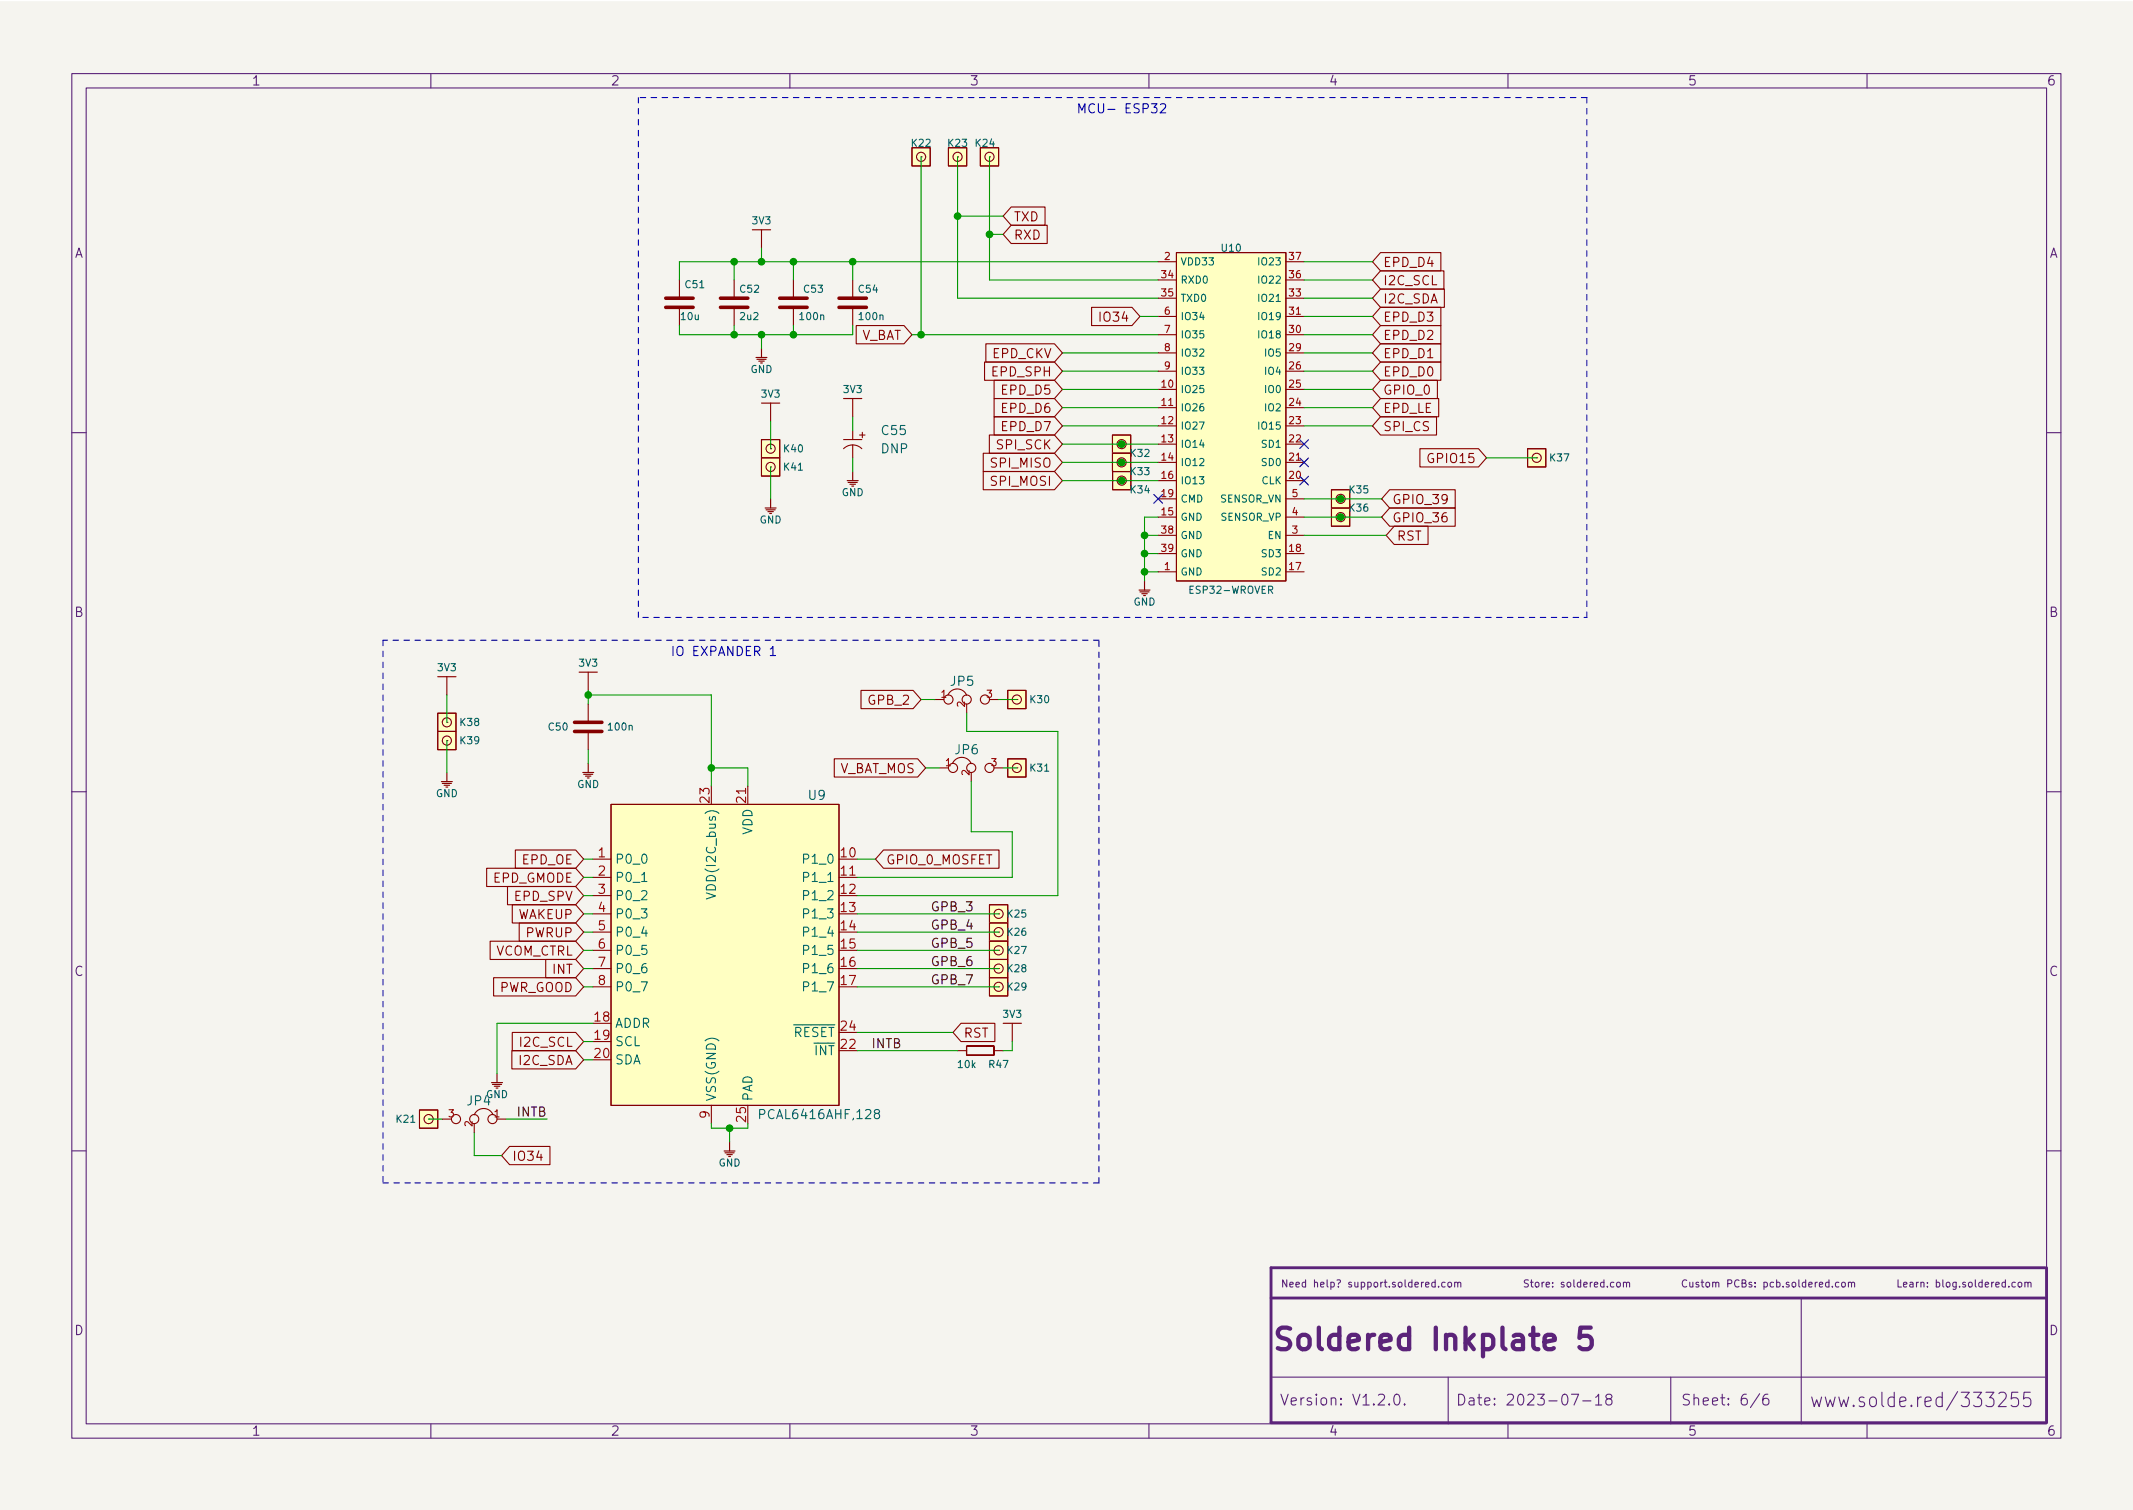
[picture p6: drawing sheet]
<svg xmlns="http://www.w3.org/2000/svg" width="297mm" height="210mm" viewBox="0 0 297 210" stroke-linecap="round" stroke-linejoin="round" font-family="sans-serif">
<path d="M0 .2h297v210.1h-297z" fill="#f5f4ef" stroke="#f5f4ef" stroke-width=".14"/>
<g fill="none" stroke="#5b2379" stroke-width=".15">
<path d="M10 10.2h277v190.1h-277zM12 12.2h273v186.1h-273zM60 10.2v2M110 10.2v2M160 10.2v2M210 10.2v2M260 10.2v2M10 60.2h2M285 60.2h2M10 110.2h2M285 110.2h2M10 160.2h2"/>
<path d="M199.9 178.6l-.3-.1-.2 .2 .1 .5h.4M199.9 178.2v1M200.3 179.1v.1M201.2 178.6l-.2-.1-.2 .2 .1 .5h.3M201.7 178.6l.3-.1 .1 .2v.3l-.1 .2h-.3l-.1-.2zM202.6 178.6l.1-.1 .3 .1v.6M202.6 178.5v.7M203 178.7l.1-.2 .3 .1v.6M225.2 178.6l.1-.1 .3 .1v.4v.2h-.3l-.1-.1zM226.1 178.6l.1-.1 .3 .1v.6M226.1 178.5v.7M226.5 178.7l.1-.2 .3 .1v.6"/>
<path d="M234.9 178.3a.47 .47 0 0 0-.7 .3 .47 .47 0 0 0 .5 .6l.2-.1M235.3 178.5l.1 .7h.2l.1-.1M235.7 178.5v.7M236.6 178.6l-.3-.1-.1 .2v.1l.4 .1v.3h-.4M236.9 178.5h.4M237 178.2v.9l.3 .1M237.6 178.6l.3-.1 .2 .2v.3l-.2 .2h-.3v-.2zM238.5 178.6l.1-.1 .3 .1v.6M238.5 178.5v.7M238.9 178.7l.2-.2 .2 .1 .1 .6M240.6 178.7h.5l.1-.2-.1-.2-.5-.1v1M242.2 178.3a.47 .47 0 0 0-.7 .3 .47 .47 0 0 0 .5 .6l.2-.1"/>
<path d="M242.6 178.7l.4-.1 .1-.1v-.2l-.5-.1v1h.4l.1-.1 .1-.2-.3-.2M243.9 178.6l-.2-.1-.1 .2v.1l.3 .1v.3h-.3M244.4 179.1v.1M244.4 178.6v.1M245.6 178.6l.3-.1 .2 .2-.1 .5h-.4M245.6 178.5v1M247 178.6l-.3-.1-.2 .2 .1 .5h.4M247.4 178.6l.3-.1 .2 .2-.1 .5h-.4M247.4 178.2v1M248.3 179.1v.1M249.1 178.6l-.2-.1-.2 .2 .1 .1 .3 .1v.3h-.4M249.6 178.6l.3-.1 .2 .2v.3l-.2 .2h-.3v-.2z"/>
<path d="M250.5 178.2v.9l.1 .1M251.5 178.6l-.3-.1-.2 .2 .1 .5h.4M251.5 178.2v1M251.9 178.9l.5-.1-.1-.2-.3-.1-.1 .2v.5h.4M252.8 178.5v.7M253.1 178.5l-.3 .2M253.4 178.9l.4-.1v-.2l-.3-.1-.1 .2v.5h.4M254.7 178.6l-.3-.1-.2 .2 .1 .5h.4M254.7 178.2v1M255.2 179.1v.1M256.1 178.6l-.3-.1-.2 .2 .1 .5h.4M256.5 178.6l.1-.1 .3 .1 .1 .4-.1 .2h-.3l-.1-.1z"/>
<path d="M257.4 178.6l.2-.1 .2 .1v.6M257.4 178.5v.7M257.8 178.7l.2-.2 .2 .1 .1 .6M280.6 178.6l-.2-.1-.2 .2 .1 .5h.3M281.1 178.6l.1-.1 .3 .1 .1 .4-.1 .2h-.3l-.1-.1zM282 178.6l.1-.1 .3 .1v.6M282 178.5v.7M282.4 178.7l.2-.2 .2 .1v.6M285 160.2h2M60 198.3v2M110 198.3v2M160 198.3v2"/>
<path d="M177 191.8h108M194.3 194.2a.36 .36 0 0 1 .6 .2 .77 .77 0 0 1-.4 1.2 1 1 0 0 1-.2-1.4zM195.6 195.5l.1 .1h-.1h-.1l.1-.1v.1M201.7 191.8v6.5M210 198.3v2M218.8 194.1h1l-.6 1.5M220.4 195.1h1.2M222.2 194.6l.4-.5v1.5M222.2 195.6h.9M223.9 194.8l-.1-.1a.31 .31 0 0 1-.2-.3 .31 .31 0 0 1 .3-.3l.4 .1a.31 .31 0 0 1 .2 .3 .31 .31 0 0 1-.3 .3h-.3l-.3 .3 .1 .4 .2 .1h.4l.2-.3-.1-.4-.2-.1M232.7 191.8v6.5M245.1 194.1l-1.3 1.9"/>
<path d="M246.2 194.1a.59 .59 0 0 0-.7 .7v.5l.1 .3h.5l.2-.1v-.5l-.1-.2-.4-.1-.3 .3M250.8 180.7v17.6M260 198.3v2M270.5 194.6l-.5-.1-.4 .4v.6l.2 .3 .2 .1 .5-.1M270.5 193.9v2M272.6 193.8l-1.5 2.5M282.7 193.9h-.8l-.1 .9 .2-.2 .6 .1 .2 .3-.1 .7-.2 .2h-.5l-.2-.2"/>
</g>
<path d="M221.5 184.9h-1.4l-.2 1.4 .5-.3h.7l.3 .2 .3 .4v.7l-.2 .3-.4 .3h-.7l-.5-.3" fill="none" stroke="#5b2379" stroke-width=".6"/>
<path d="M284.8 176.5h-107.8v21.6h107.9M285 176.5v21.6M177 180.7h108" fill="none" stroke="#5b2379" stroke-width=".4"/>
<g fill="#ffffc2" stroke="#ffffc2" stroke-width=".14">
<path d="M185.4 70.7h2.6v2.6h-2.6z"/>
<path d="M61 101.8h2.5v2.6h-2.5z"/>
<path d="M137.8 126h2.5v2.5h-2.5z"/>
<path d="M58.4 154.6h2.6v2.5h-2.6z"/>
<path d="M137.8 128.5h2.5v2.6h-2.5z"/>
<path d="M140.3 96.1h2.6v2.6h-2.6z"/>
<path d="M137.8 133.6h2.5v2.5h-2.5z"/>
<path d="M140.3 105.7h2.6v2.5h-2.6z"/>
<path d="M137.8 131.1h2.5v2.5h-2.5z"/>
<path d="M61 99.3h2.5v2.5h-2.5z"/>
<path d="M137.8 136.1h2.5v2.6h-2.5z"/>
<path d="M85.1 112h31.7v41.9h-31.7z"/>
<path d="M185.4 68.2h2.6v2.5h-2.6z"/>
<path d="M154.9 65.7h2.6v2.5h-2.6z"/>
<path d="M154.9 60.6h2.6v2.5h-2.6z"/>
<path d="M154.9 63.1h2.6v2.6h-2.6z"/>
<path d="M212.7 62.5h2.6v2.5h-2.6z"/>
<path d="M136.5 20.6h2.6v2.5h-2.6z"/>
<path d="M127 20.6h2.5v2.5h-2.5z"/>
<path d="M132.1 20.6h2.5v2.5h-2.5z"/>
<path d="M106 61.2h2.6v2.5h-2.6z"/>
<path d="M106 63.7h2.6v2.6h-2.6z"/>
<path d="M163.8 35.2h15.3v45.7h-15.3z"/>
</g>
<g fill="none" stroke="#840000" stroke-width=".15">
<path d="M94.6 39v2.5M102.2 39v2.5M106 32v2.5M110.5 39v2.5M118.7 39v2.5M127 20.6h2.5v2.5h-2.5zM128.3 21.8h.1M132.1 20.6h2.5v2.5h-2.5zM133.3 21.8h.1M136.5 20.6h2.6v2.5h-2.6zM137.8 21.8h.1M140.8 28.8h4.7v2.6h-4.7l-1.1-1.3z"/>
<path d="M140.8 31.4h5v2.5h-5l-1.1-1.3zM161.3 36.4h2.5M161.3 39h2.5M163.8 35.2h15.3v45.7h-15.3zM179.1 36.4h2.5M179.1 39h2.5M192.2 35.2h8.5v2.5h-8.5l-1.1-1.3zM192.2 37.7h8.9v2.6h-8.9l-1.1-1.3zM94.6 42.8v2.5M102.2 42.8v2.5M107.3 56.1v2.6M110.5 42.8v2.5"/>
<path d="M118.7 42.8v2.5M118.7 55.5v2.5M118.7 59.9v1.3M119.2 45.3h6.7l1.1 1.3-1.1 1.3h-6.7zM137.1 50.4h9.7l1.2 1.3-1.2 1.3h-9.7zM137.3 47.9h9.5l1.2 1.2-1.2 1.3h-9.5zM138.4 53h8.4l1.2 1.2-1.2 1.3h-8.4zM138.4 58h8.4l1.2 1.3-1.2 1.3h-8.4zM138.4 55.5h8.4l1.2 1.3-1.2 1.2h-8.4zM152 42.8h5.6l1.1 1.3-1.1 1.2h-5.6zM161.3 54.2h2.5M161.3 56.8h2.5"/>
<path d="M161.3 59.3h2.5M161.3 51.7h2.5M161.3 49.1h2.5M161.3 46.6h2.5M161.3 44.1h2.5M161.3 41.5h2.5M179.1 54.2h2.5M179.1 56.8h2.5M179.1 59.3h2.5M179.1 51.7h2.5M179.1 49.1h2.5M179.1 46.6h2.5"/>
<path d="M179.1 44.1h2.5M179.1 41.5h2.5M192.2 58h7.8v2.6h-7.8l-1.1-1.3zM192.2 40.3h8.9v2.5h-8.9l-1.1-1.3zM192.2 45.3h8.5v2.6h-8.5l-1.1-1.3zM192.2 55.5h8.2v2.5h-8.2l-1.1-1.2zM192.2 53h8v2.5h-8l-1.1-1.3zM192.2 42.8h8.5v2.5h-8.5l-1.1-1.2zM192.2 47.9h8.5v2.5h-8.5l-1.1-1.3zM192.2 50.4h8.5v2.6h-8.5l-1.1-1.3zM106 61.2h2.6v2.5h-2.6zM106 63.7h2.6v2.6h-2.6z"/>
<path d="M107.3 62.5h.1M107.3 65h.1M117.5 62.5a1.8 1.8 0 0 1 2.5 0M117.5 61.2h2.5M118.7 61.9v1.8M136.9 63.1h9.9l1.2 1.3-1.2 1.3h-9.9zM136.9 65.7h9.9l1.2 1.2-1.2 1.3h-9.9zM137.8 60.6h9l1.2 1.2-1.2 1.3h-9zM154.9 60.6h2.6v2.5h-2.6zM154.9 63.1h2.6v2.6h-2.6zM154.9 65.7h2.6v2.5h-2.6zM156.2 61.8h.1"/>
<path d="M156.2 64.4h.1M156.2 66.9h.1M161.3 79.6h2.5M161.3 61.8h2.5M161.3 64.4h2.5M161.3 72h2.5M161.3 66.9h2.5M161.3 77.1h2.5M161.3 69.5h2.5M161.3 74.5h2.5M179.1 79.6h2.5M179.1 61.8h2.5"/>
<path d="M179.1 64.4h2.5M179.1 72h2.5M179.1 66.9h2.5M179.1 77.1h2.5M179.1 69.5h2.5M179.1 74.5h2.5M185.4 70.7h2.6v2.6h-2.6zM185.4 68.2h2.6v2.5h-2.6zM186.7 72h.1M186.7 69.5h.1M193.5 68.2h9.1v2.5h-9.1l-1.1-1.2zM193.5 70.7h9.1v2.6h-9.1l-1.1-1.3z"/>
<path d="M194.2 73.3h4.7v2.5h-4.7l-1.2-1.3zM197.7 62.5h8.2l1.1 1.2-1.1 1.3h-8.2zM212.7 62.5h2.6v2.5h-2.6zM214 63.7h.1M61 99.3h2.5v2.5h-2.5zM62.2 94.2v2.6M81.9 93.6v2.5M81.9 98v2.6M119.9 96.1h7.3l1.1 1.3-1.1 1.3h-7.3zM130.2 97.4h1.2M132 96.8a1.42 1.42 0 0 1 1.3-.9 1.42 1.42 0 0 1 1.3 .9M134.6 98v1.3"/>
<path d="M137.8 97.4h1.3M140.3 96.1h2.6v2.6h-2.6zM141.6 97.4h.1M61 101.8h2.5v2.6h-2.5zM62.2 103.1h.1M62.2 100.6h.1M71.8 118.4h8.4l1.1 1.2-1.1 1.3h-8.4zM81.9 101.8v2.6M82.5 119.6h2.6M85.1 112h31.7v41.9h-31.7zM104.1 109.5v2.5M116.2 105.7h11.6l1.1 1.2-1.1 1.3h-11.6z"/>
<path d="M123 118.4h16.1v2.5h-16.1l-1.1-1.3zM130.8 106.9h1.3M132.6 106.3a1.42 1.42 0 0 1 1.4-.8 1.42 1.42 0 0 1 1.3 .8M135.3 107.6v1.2M138.4 106.9h1.3M140.3 105.7h2.6v2.5h-2.6zM141.6 106.9h.1M67.8 120.9h12.4l1.1 1.3-1.1 1.2h-12.4zM68.3 131.1h11.9l1.1 1.2-1.1 1.3h-11.9zM68.7 136.1h11.5l1.1 1.3-1.1 1.3h-11.5zM70.7 123.4h9.5l1.1 1.3-1.1 1.3h-9.5zM71.3 126h8.9l1.1 1.2-1.1 1.3h-8.9z"/>
<path d="M72.3 128.5h7.9l1.1 1.3-1.1 1.3h-7.9zM76 133.6h4.2l1.1 1.3-1.1 1.2h-4.2zM82.5 122.2h2.6M82.5 124.7h2.6M82.5 127.2h2.6M82.5 129.8h2.6M82.5 132.3h2.6M82.5 134.9h2.6M82.5 137.4h2.6M116.8 122.2h2.6M137.8 126h2.5v2.5h-2.5zM137.8 128.5h2.5v2.6h-2.5z"/>
<path d="M137.8 133.6h2.5v2.5h-2.5zM137.8 131.1h2.5v2.5h-2.5zM137.8 136.1h2.5v2.6h-2.5zM139.1 127.2h.1M139.1 129.8h.1M139.1 134.9h.1M139.1 132.3h.1M139.1 137.4h.1M58.4 154.6h2.6v2.5h-2.6zM59.7 155.8h.1M61.6 155.8h1.3M66 156.5v1.2"/>
<path d="M68.7 155.2a1.42 1.42 0 0 0-1.4-.8 1.42 1.42 0 0 0-1.3 .8M69.2 155.8h1.3M71 159.6h5.6v2.6h-5.6l-1.2-1.3zM71.3 146.3h8.9l1.1 1.3-1.1 1.2h-8.9zM71.3 143.8h8.9l1.1 1.2-1.1 1.3h-8.9zM99.1 153.9v2.6M133.3 146.3h1.3M133.8 142.5h4.7v2.5h-4.7l-1.1-1.2zM134.6 145.7v1.2zM134.6 145.6l3.8 .1zM134.6 146.9h3.8zM138.4 145.7v1.2z"/>
<path d="M138.4 146.3h1.3M141 142.5v2.5"/>
<circle cx="128.3" cy="21.8" r=".63"/>
<circle cx="133.3" cy="21.8" r=".63"/>
<circle cx="137.8" cy="21.8" r=".63"/>
<circle cx="107.3" cy="65" r=".63"/>
<circle cx="107.3" cy="62.5" r=".63"/>
<circle cx="156.2" cy="64.4" r=".63"/>
<circle cx="156.2" cy="61.8" r=".63"/>
<circle cx="156.2" cy="66.9" r=".63"/>
<circle cx="186.7" cy="69.5" r=".63"/>
<circle cx="186.7" cy="72" r=".63"/>
<circle cx="214" cy="63.7" r=".63"/>
<circle cx="132.1" cy="97.4" r=".63"/>
<circle cx="134.6" cy="97.4" r=".63"/>
<circle cx="137.2" cy="97.4" r=".63"/>
<circle cx="141.6" cy="97.4" r=".63"/>
<circle cx="62.2" cy="103.1" r=".63"/>
<circle cx="62.2" cy="100.6" r=".63"/>
<circle cx="132.7" cy="106.9" r=".63"/>
<circle cx="135.3" cy="106.9" r=".63"/>
<circle cx="137.8" cy="106.9" r=".63"/>
<circle cx="141.6" cy="106.9" r=".63"/>
<circle cx="139.1" cy="127.2" r=".63"/>
<circle cx="139.1" cy="134.9" r=".63"/>
<circle cx="139.1" cy="129.8" r=".63"/>
<circle cx="139.1" cy="132.3" r=".63"/>
<circle cx="139.1" cy="137.4" r=".63"/>
<circle cx="59.7" cy="155.8" r=".63"/>
<circle cx="63.5" cy="155.8" r=".63"/>
<circle cx="66" cy="155.8" r=".63"/>
<circle cx="68.6" cy="155.8" r=".63"/>
</g>
<g fill="none" stroke="#840000" stroke-width=".16">
<path d="M104.8 32h2.5M105.3 49.8h1.5M105.4 50h1.3M105.7 50.3h.7M106 48.5v1.3M106 56.1h2.6M117.5 55.5h2.5M106.6 70.7h1.5M106.7 71h1.2M106.9 71.2h.8M107.3 69.5v1.2M118 66.9h1.5"/>
<path d="M118.1 67.2h1.3M118.4 67.4h.7M118.7 65.7v1.2M61 94.2h2.5M80.6 93.6h2.6M158.6 82.2h1.5M158.7 82.4h1.3M159 82.7h.8M159.4 80.9v1.3M61.5 108.8h1.5M61.6 109.1h1.3M61.8 109.3h.8"/>
<path d="M62.2 107.6v1.2M81.2 107.6h1.5M81.3 107.8h1.2M81.5 108.1h.8M81.9 106.3v1.3M68.5 150.7h1.5M68.6 151h1.2M68.8 151.3h.8M69.2 149.5v1.2M101.6 159v1.3M139.7 142.5h2.5M100.8 160.3h1.6"/>
<path d="M101 160.5h1.2M101.2 160.8h.8"/>
</g>
<path d="M89.4 122.7h.7M98.4 124.3l1.2 .4-1.2 .5M122 155l-.2-.2v-.2l.2-.1 .4 .1 .1 .1-.1 .2-.5 .2-.1 .2v.2l.2 .3h.2l.3-.3-.1-.3-.2-.2" fill="none" stroke="#006464" stroke-width=".15"/>
<path d="M92.7 42.8h3.8M92.7 41.5h3.8M100.3 42.8h3.8M100.3 41.5h3.8M108.6 42.8h3.8M108.6 41.5h3.8M116.8 42.8h3.8M116.8 41.5h3.8M80 101.8h3.8M80 100.6h3.8" fill="none" stroke="#840000" stroke-width=".5"/>
<path d="M160.3 14.4h.8l-.4 .5 .4 .1v.6l-.2 .1h-.4l-.2-.1M161.6 14.6l.2-.2h.3l.2 .2v.2v.2l-.8 .7h.8M107.3 90.4l.3-.4v1.3M107.3 91.3h.7" fill="none" stroke="#0000c2" stroke-width=".15"/>
<path d="M88.9 13.6v72.4M221 13.6h-132.1M53.3 89.1v75.6M89.5 86h131.5M153 89.1h-99.7M221 86v-72.4M53.3 164.7h4.5M57.8 164.7h95.2M153 164.7v-75.6" fill="none" stroke="#0000c2" stroke-width=".15" stroke-dasharray=".8 .8"/>
<g fill="none" stroke="#009600" stroke-width=".15">
<path d="M102.2 36.4v2.6M106 34.5v1.9M110.5 36.4v2.6M118.7 36.4v2.6M128.3 21.8v24.8M133.3 21.8v19.7h28M133.3 30.1h6.4M137.8 21.8v17.2h23.5M137.8 32.6h1.9M161.3 36.4h-66.7v2.6M181.6 39h9.5M181.6 36.4h9.5"/>
<path d="M94.6 45.3v1.3h24.1v-1.3M102.2 45.3v1.3M106 46.6v1.9M107.3 58.7v3.8M110.5 45.3v1.3M118.7 58v1.9M127 46.6h34.3M148 59.3h13.3M148 51.7h13.3M148 54.2h13.3M148 56.8h13.3M148 49.1h13.3"/>
<path d="M158.7 44.1h2.6M181.6 41.5h9.5M181.6 44.1h9.5M181.6 59.3h9.5M181.6 46.6h9.5M181.6 51.7h9.5M181.6 54.2h9.5M181.6 56.8h9.5M181.6 49.1h9.5M107.3 65v4.5M118.7 63.7v2M148 66.9h13.3"/>
<path d="M148 64.4h13.3M148 61.8h13.3M159.4 74.5h1.9M159.4 79.6h1.9M159.4 77.1h1.9M161.3 72h-1.9v8.9M181.6 72h10.8M181.6 69.5h10.8M181.6 74.5h11.4M207 63.7h7M62.2 96.8v3.8M81.9 96.8h17.2v12.7"/>
<path d="M81.9 96.1v1.9M128.3 97.4h1.9M134.6 99.3v2.5h12.7v22.9h-27.9M139.1 97.4h2.5M62.2 103.1v4.5M81.3 119.6h1.2M81.9 104.4v1.9M99.1 106.9h5v2.6M119.4 119.6h2.5M128.9 106.9h1.9M135.3 108.8v7h5.7v6.4h-21.6M139.7 106.9h1.9"/>
<path d="M81.3 122.2h1.2M81.3 124.7h1.2M81.3 127.2h1.2M81.3 134.9h1.2M81.3 129.8h1.2M81.3 137.4h1.2M81.3 132.3h1.2M119.4 127.2h19.7M119.4 134.9h19.7M119.4 129.8h19.7M119.4 137.4h19.7M119.4 132.3h19.7"/>
<path d="M59.7 155.8h1.9M66 157.7v3.2h3.8M70.5 155.8h5.7M81.3 145h1.2M81.3 147.6h1.2M82.5 142.5h-13.3v7M99.1 156.5v.6h5v-.6M101.6 157.1v1.9M119.4 146.3h13.9M119.4 143.8h13.3M141 145v1.3h-1.3"/>
</g>
<path d="M160.7 68.9l1.2 1.2M161.9 68.9l-1.2 1.2M181 61.2l1.2 1.3M181 63.8l1.2 1.2M181 66.3l1.2 1.2M182.2 61.2l-1.2 1.3M182.2 63.8l-1.2 1.2M182.2 66.3l-1.2 1.2" fill="none" stroke="#000084" stroke-width=".15"/>
<g fill="#009600" stroke="#009600" stroke-width=".15">
<circle cx="156.2" cy="64.4" r=".46"/>
<circle cx="159.4" cy="74.5" r=".46"/>
<circle cx="110.5" cy="46.6" r=".46"/>
<circle cx="106" cy="46.6" r=".46"/>
<circle cx="159.4" cy="77.1" r=".46"/>
<circle cx="159.4" cy="79.6" r=".46"/>
<circle cx="118.7" cy="36.4" r=".46"/>
<circle cx="128.3" cy="46.6" r=".46"/>
<circle cx="106" cy="36.4" r=".46"/>
<circle cx="102.2" cy="36.4" r=".46"/>
<circle cx="110.5" cy="36.4" r=".46"/>
<circle cx="102.2" cy="46.6" r=".46"/>
<circle cx="133.3" cy="30.1" r=".46"/>
<circle cx="137.8" cy="32.6" r=".46"/>
<circle cx="186.7" cy="69.5" r=".46"/>
<circle cx="186.7" cy="72" r=".46"/>
<circle cx="99.1" cy="106.9" r=".46"/>
<circle cx="156.2" cy="61.8" r=".46"/>
<circle cx="156.2" cy="66.9" r=".46"/>
<circle cx="81.9" cy="96.8" r=".46"/>
<circle cx="101.6" cy="157.1" r=".46"/>
</g>
<text font-size="4.2" fill="#5b2379" x="177" y="188">Soldered Inkplate 5</text>
<g font-size="2.8" fill="#5b2379">
<text x="252" y="196">www.solde.red/</text>
<text x="272.8" y="196">333255</text>
</g>
<g font-size="2.1" fill="#5b2379">
<text x="178.2" y="195.7">Version: V1.2.0.</text>
<text x="202.7" y="195.7">Date: 2023-07-18</text>
<text x="234" y="195.7">Sheet: 6/6</text>
</g>
<g font-size="1.8" fill="#5b2379">
<text x="35" y="11.9">1</text>
<text x="85" y="11.9">2</text>
<text x="135" y="11.9">3</text>
<text x="185" y="11.9">4</text>
<text x="235" y="11.9">5</text>
<text x="285" y="11.9">6</text>
<text x="10.3" y="35.9">A</text>
<text x="285.3" y="35.9">A</text>
<text x="10.3" y="85.9">B</text>
<text x="285.3" y="85.9">B</text>
<text x="10.3" y="135.9">C</text>
<text x="285.3" y="135.9">C</text>
<text x="10.3" y="185.9">D</text>
<text x="285.3" y="185.9">D</text>
<text x="35" y="199.9">1</text>
<text x="85" y="199.9">2</text>
<text x="135" y="199.9">3</text>
<text x="185" y="199.9">4</text>
<text x="235" y="199.9">5</text>
<text x="285" y="199.9">6</text>
</g>
<g font-size="1.8" fill="#0000c2">
<text x="149.9" y="15.8">MCU- ESP32</text>
<text x="93.3" y="91.3">IO EXPANDER 1</text>
</g>
<g font-size="1.8" fill="#840000">
<text x="141.1" y="30.8">TXD</text>
<text x="141.1" y="33.4">RXD</text>
<text x="192.6" y="37.2">EPD_D4</text>
<text x="192.6" y="39.7">I2C_SCL</text>
<text x="119.8" y="47.3">V_BAT</text>
<text x="153.5" y="44.8">IO34</text>
<text x="192.6" y="42.2">I2C_SDA</text>
<text x="192.6" y="47.3">EPD_D2</text>
<text x="192.6" y="44.8">EPD_D3</text>
<text x="138.2" y="49.9">EPD_CKV</text>
<text x="138.3" y="52.4">EPD_SPH</text>
<text x="192.6" y="49.9">EPD_D1</text>
<text x="192.6" y="52.4">EPD_D0</text>
<text x="139.6" y="54.9">EPD_D5</text>
<text x="139.6" y="57.5">EPD_D6</text>
<text x="192.6" y="57.5">EPD_LE</text>
<text x="192.6" y="54.9">GPIO_0</text>
<text x="138.2" y="65.1">SPI_MISO</text>
<text x="139" y="62.6">SPI_SCK</text>
<text x="139.6" y="60">EPD_D7</text>
<text x="192.6" y="60">SPI_CS</text>
<text x="199.2" y="64.5">GPIO15</text>
<text x="138.2" y="67.6">SPI_MOSI</text>
<text x="193.8" y="70.2">GPIO_39</text>
<text x="193.8" y="72.7">GPIO_36</text>
<text x="194.5" y="75.3">RST</text>
<text x="121" y="98.1">GPB_2</text>
<text x="116.7" y="107.7">V_BAT_MOS</text>
<text x="68.5" y="122.9">EPD_GMODE</text>
<text x="71.7" y="125.4">EPD_SPV</text>
<text x="72.7" y="120.4">EPD_OE</text>
<text x="123.3" y="120.4">GPIO_0_MOSFET</text>
<text x="72" y="128">WAKEUP</text>
<text x="73.3" y="130.5">PWRUP</text>
<text x="68.8" y="133.1">VCOM_CTRL</text>
<text x="77" y="135.6">INT</text>
<text x="69.3" y="138.1">PWR_GOOD</text>
<text x="72.4" y="148.3">I2C_SDA</text>
<text x="72.6" y="145.8">I2C_SCL</text>
<text x="134.1" y="144.5">RST</text>
<text x="71.3" y="161.6">IO34</text>
</g>
<g font-size="1.8" fill="#006464">
<text x="122.7" y="63.1">DNP</text>
<text x="122.9" y="60.6">C55</text>
<text x="132.4" y="95.5">JP5</text>
<text x="133" y="105">JP6</text>
<text x="112.6" y="111.4">U9</text>
<text x="104.8" y="116.3" transform="rotate(-90 104.8 116.3)">VDD</text>
<text x="85.6" y="120.3">P0_0</text>
<text x="85.6" y="122.8">P0_1</text>
<text x="85.6" y="125.3">P0_2</text>
<text x="99.7" y="124.3" transform="rotate(-90 99.7 124.3)">VDD(I2C_bus)</text>
<text x="112.2" y="120.3">P1_0</text>
<text x="112.2" y="122.8">P1_1</text>
<text x="112.2" y="125.3">P1_2</text>
<text x="85.6" y="127.9">P0_3</text>
<text x="85.6" y="130.4">P0_4</text>
<text x="112.2" y="127.9">P1_3</text>
<text x="112.2" y="130.4">P1_4</text>
<text x="85.6" y="133">P0_5</text>
<text x="85.6" y="135.5">P0_6</text>
<text x="112.2" y="133">P1_5</text>
<text x="112.2" y="135.5">P1_6</text>
<text x="85.6" y="143.1">ADDR</text>
<text x="85.6" y="138">P0_7</text>
<text x="112.2" y="138">P1_7</text>
<text x="85.6" y="145.7">SCL</text>
<text x="85.6" y="148.2">SDA</text>
<text x="109.1" y="144.4">~{RESET}</text>
<text x="112.1" y="146.9">~{INT}</text>
<text x="65.1" y="153.9">JP4</text>
<text x="99.7" y="153.4" transform="rotate(-90 99.7 153.4)">VSS(GND)</text>
<text x="104.8" y="153.4" transform="rotate(-90 104.8 153.4)">PAD</text>
<text x="106.2" y="155.8">PCAL6416AHF,128</text>
</g>
<g font-size="1.8" fill="#a90000">
<text x="98.8" y="111.7" transform="rotate(-90 98.8 111.7)">23</text>
<text x="103.9" y="111.7" transform="rotate(-90 103.9 111.7)">21</text>
<text x="83.3" y="119.4">1</text>
<text x="117.1" y="119.4">10</text>
<text x="83.3" y="121.9">2</text>
<text x="83.3" y="124.5">3</text>
<text x="117.1" y="121.9">11</text>
<text x="117.1" y="124.5">12</text>
<text x="83.3" y="127">4</text>
<text x="83.3" y="129.5">5</text>
<text x="117.1" y="127">13</text>
<text x="117.1" y="129.5">14</text>
<text x="83.3" y="132.1">6</text>
<text x="83.3" y="134.6">7</text>
<text x="83.3" y="137.2">8</text>
<text x="117.1" y="132.1">15</text>
<text x="117.1" y="134.6">16</text>
<text x="117.1" y="137.2">17</text>
<text x="82.8" y="142.2">18</text>
<text x="117.1" y="143.5">24</text>
<text x="82.8" y="144.8">19</text>
<text x="82.8" y="147.3">20</text>
<text x="117.1" y="146">22</text>
<text x="98.8" y="155.7" transform="rotate(-90 98.8 155.7)">9</text>
<text x="103.9" y="156.2" transform="rotate(-90 103.9 156.2)">25</text>
</g>
<g font-size="1.8" fill="#0f0f0f">
<text x="129.5" y="129.4">GPB_4</text>
<text x="129.5" y="132">GPB_5</text>
<text x="129.5" y="126.9">GPB_3</text>
<text x="129.5" y="134.5">GPB_6</text>
<text x="129.5" y="137.1">GPB_7</text>
<text x="121.3" y="145.9">INTB</text>
<text x="72.1" y="155.5">INTB</text>
</g>
<g font-size="1.4" fill="#006464">
<text x="127" y="20.4">K22</text>
<text x="132.1" y="20.4">K23</text>
<text x="135.9" y="20.4">K24</text>
<text x="104.8" y="31.2">3V3</text>
<text x="170.2" y="35">U10</text>
<text x="95.5" y="40.1">C51</text>
<text x="103.1" y="40.8">C52</text>
<text x="112" y="40.8">C53</text>
<text x="119.6" y="40.8">C54</text>
<text x="164.3" y="36.9">VDD33</text>
<text x="164.3" y="39.5">RXD0</text>
<text x="175.5" y="39.5">IO22</text>
<text x="175.5" y="36.9">IO23</text>
<text x="94.9" y="44.6">10u</text>
<text x="103.1" y="44.6">2u2</text>
<text x="111.5" y="44.6">100n</text>
<text x="119.7" y="44.6">100n</text>
<text x="164.3" y="42">TXD0</text>
<text x="164.3" y="44.6">IO34</text>
<text x="164.3" y="47.1">IO35</text>
<text x="175.5" y="47.1">IO18</text>
<text x="175.5" y="44.6">IO19</text>
<text x="175.5" y="42">IO21</text>
<text x="104.5" y="51.9">GND</text>
<text x="164.3" y="49.6">IO32</text>
<text x="164.3" y="52.2">IO33</text>
<text x="176.3" y="52.2">IO4</text>
<text x="176.3" y="49.6">IO5</text>
<text x="106.1" y="55.4">3V3</text>
<text x="117.5" y="54.7">3V3</text>
<text x="164.3" y="54.7">IO25</text>
<text x="164.3" y="57.3">IO26</text>
<text x="164.3" y="59.8">IO27</text>
<text x="175.5" y="59.8">IO15</text>
<text x="176.3" y="57.3">IO2</text>
<text x="176.3" y="54.7">IO0</text>
<text x="109.2" y="63">K40</text>
<text x="109.2" y="65.5">K41</text>
<text x="157.5" y="63.6">K32</text>
<text x="164.3" y="62.3">IO14</text>
<text x="164.3" y="64.9">IO12</text>
<text x="175.9" y="64.9">SD0</text>
<text x="175.9" y="62.3">SD1</text>
<text x="215.9" y="64.2">K37</text>
<text x="117.2" y="69.1">GND</text>
<text x="157.5" y="68.7">K34</text>
<text x="157.5" y="66.2">K33</text>
<text x="164.3" y="67.4">IO13</text>
<text x="164.3" y="70">CMD</text>
<text x="170" y="70">SENSOR_VN</text>
<text x="175.7" y="67.4">CLK</text>
<text x="188" y="71.2">K36</text>
<text x="188" y="68.7">K35</text>
<text x="105.8" y="72.9">GND</text>
<text x="164.3" y="72.5">GND</text>
<text x="164.3" y="75">GND</text>
<text x="164.3" y="77.6">GND</text>
<text x="170" y="72.5">SENSOR_VP</text>
<text x="175.9" y="77.6">SD3</text>
<text x="176.6" y="75">EN</text>
<text x="164.3" y="80.1">GND</text>
<text x="165.9" y="82.7">ESP32-WROVER</text>
<text x="175.9" y="80.1">SD2</text>
<text x="157.8" y="84.3">GND</text>
<text x="61" y="93.5">3V3</text>
<text x="80.7" y="92.8">3V3</text>
<text x="64.1" y="101.1">K38</text>
<text x="76.4" y="101.7">C50</text>
<text x="84.8" y="101.7">100n</text>
<text x="143.5" y="97.9">K30</text>
<text x="64.1" y="103.6">K39</text>
<text x="143.5" y="107.4">K31</text>
<text x="60.7" y="111">GND</text>
<text x="80.4" y="109.7">GND</text>
<text x="140.3" y="127.7">K25</text>
<text x="140.3" y="130.3">K26</text>
<text x="140.3" y="135.4">K28</text>
<text x="140.3" y="132.8">K27</text>
<text x="140.3" y="137.9">K29</text>
<text x="139.7" y="141.7">3V3</text>
<text x="133.5" y="148.7">10k</text>
<text x="137.8" y="148.7">R47</text>
<text x="67.7" y="152.9">GND</text>
<text x="55.2" y="156.3">K21</text>
<text x="100.1" y="162.4">GND</text>
</g>
<g font-size="1.4" fill="#a90000">
<text x="161.8" y="38.7">34</text>
<text x="161.8" y="41.3">35</text>
<text x="162.2" y="36.2">2</text>
<text x="179.6" y="41.3">33</text>
<text x="179.6" y="38.7">36</text>
<text x="179.6" y="36.2">37</text>
<text x="162.2" y="43.8">6</text>
<text x="162.2" y="46.3">7</text>
<text x="179.6" y="46.3">30</text>
<text x="179.6" y="43.8">31</text>
<text x="161.8" y="54">10</text>
<text x="162.2" y="48.9">8</text>
<text x="162.2" y="51.4">9</text>
<text x="179.6" y="54">25</text>
<text x="179.6" y="51.4">26</text>
<text x="179.6" y="48.9">29</text>
<text x="161.8" y="56.5">11</text>
<text x="161.8" y="59">12</text>
<text x="179.6" y="59">23</text>
<text x="179.6" y="56.5">24</text>
<text x="161.8" y="61.6">13</text>
<text x="161.8" y="64.1">14</text>
<text x="179.6" y="64.1">21</text>
<text x="179.6" y="61.6">22</text>
<text x="161.8" y="71.7">15</text>
<text x="161.8" y="66.7">16</text>
<text x="161.8" y="69.2">19</text>
<text x="179.6" y="66.7">20</text>
<text x="180" y="71.7">4</text>
<text x="180" y="69.2">5</text>
<text x="161.8" y="74.3">38</text>
<text x="161.8" y="76.8">39</text>
<text x="179.6" y="76.8">18</text>
<text x="180" y="74.3">3</text>
<text x="162.2" y="79.4">1</text>
<text x="179.6" y="79.4">17</text>
<text x="131.1" y="97.1">1</text>
<text x="134.4" y="98.4" transform="rotate(-90 134.4 98.4)">2</text>
<text x="137.4" y="97.1">3</text>
<text x="131.7" y="106.7">1</text>
<text x="135" y="108" transform="rotate(-90 135 108)">2</text>
<text x="138" y="106.7">3</text>
<text x="62.5" y="155.6">3</text>
<text x="68.8" y="155.6">1</text>
<text x="65.8" y="156.8" transform="rotate(-90 65.8 156.8)">2</text>
</g>
<text font-size="1.4" fill="#840000" x="120.5" y="61" transform="rotate(-90 120.5 61)">+</text>
<g font-size="1.4" fill="#5b2379">
<text x="178.3" y="179.3">Need help? support.soldered.com</text>
<text x="212" y="179.3">Store: soldered.com</text>
<text x="264" y="179.3">Learn: blog.soldered.com</text>
</g>
</svg>
